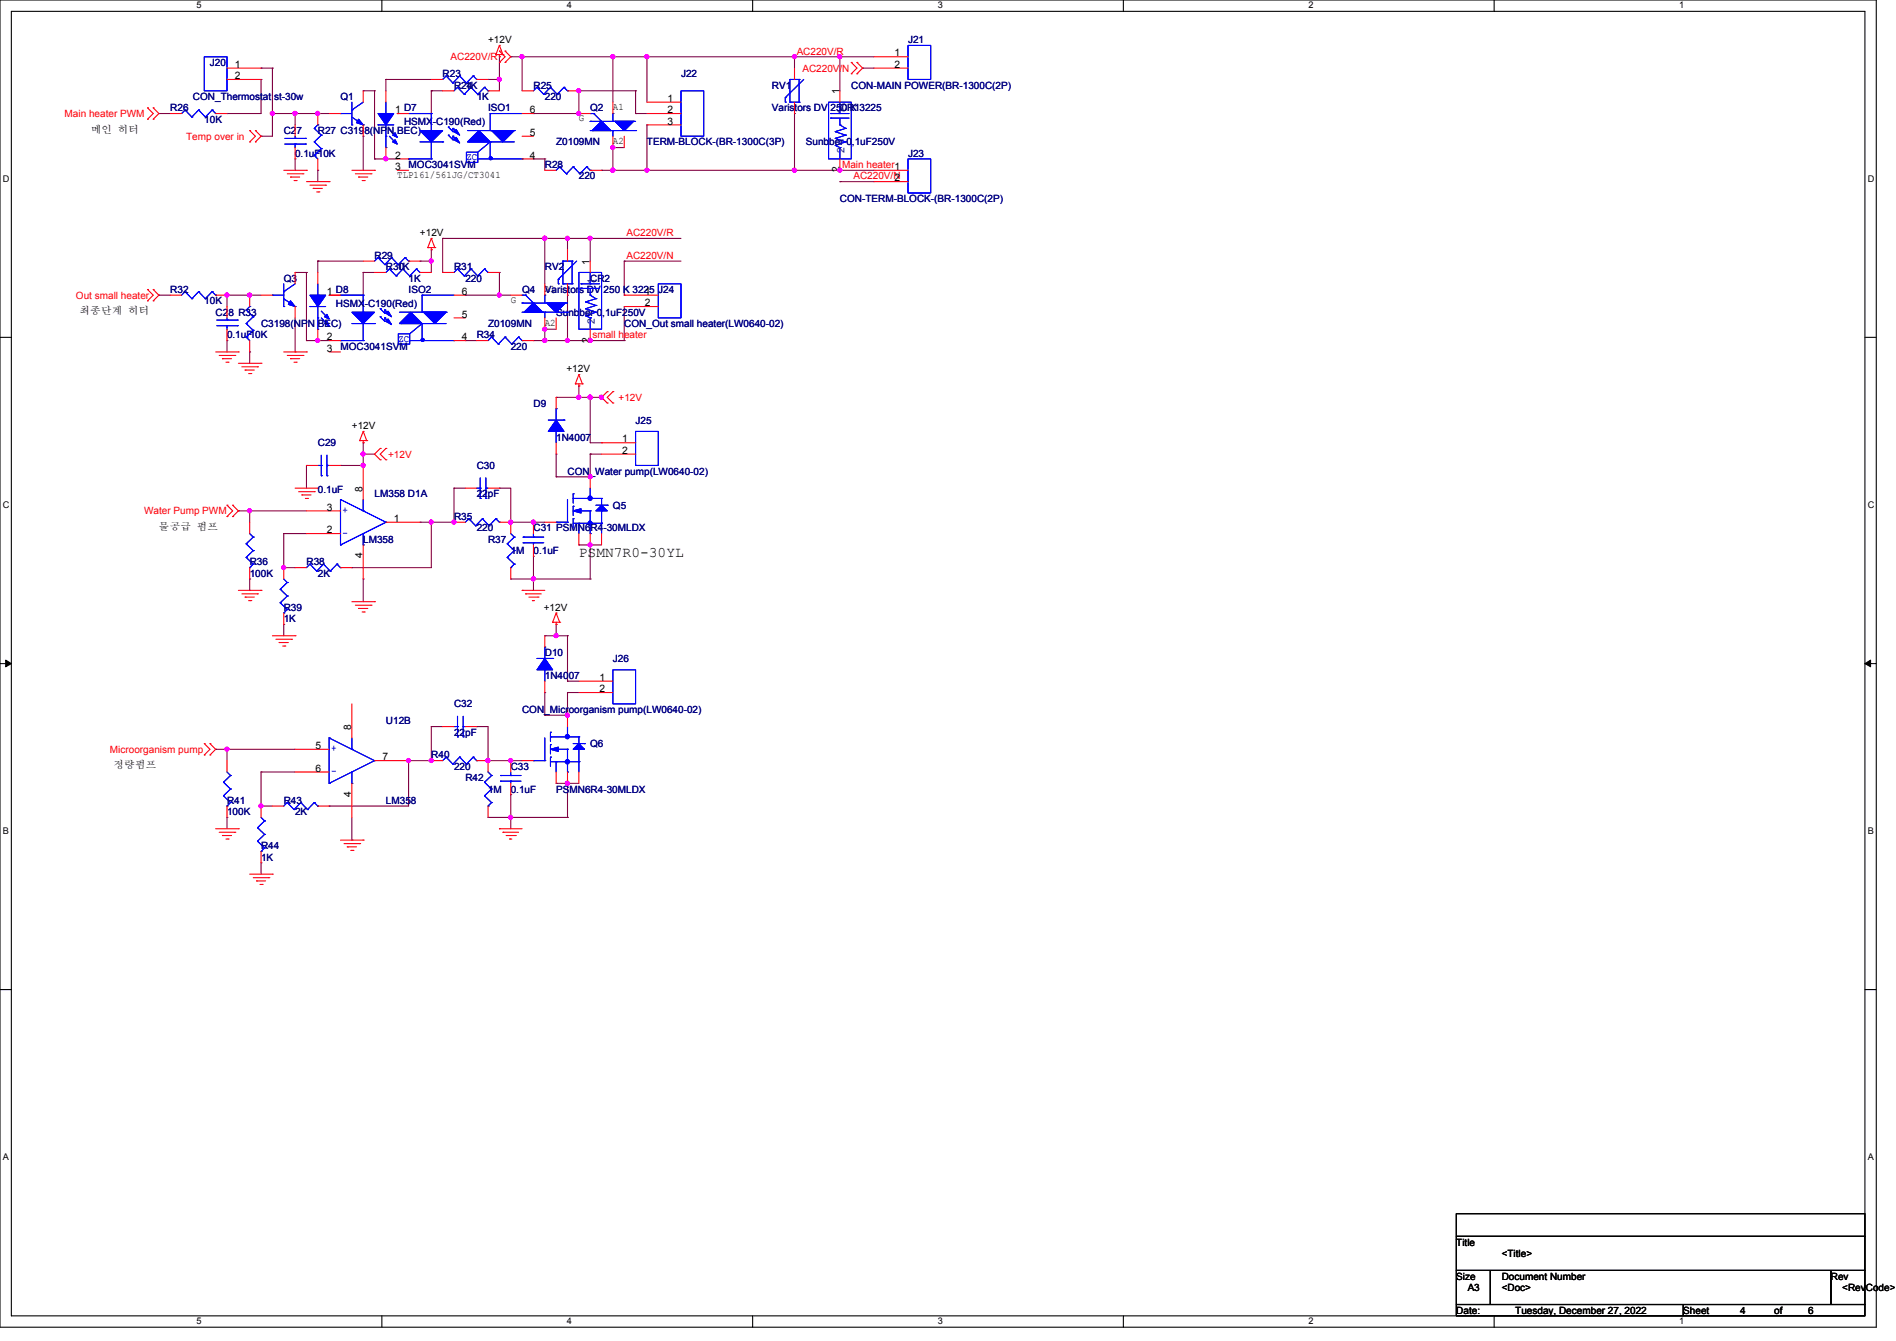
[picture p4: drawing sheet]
<svg xmlns="http://www.w3.org/2000/svg" width="297mm" height="210mm" viewBox="0 0 297 210" stroke-linecap="round" stroke-linejoin="round" font-family="sans-serif">
<g fill="none" stroke="#000" stroke-width=".17">
<path d="M0 0h293.6v207.7h-293.6zM1.8 1.8h290v204.2h-290zM59.8 0v1.8M117.8 0v1.8M175.8 0v1.8M233.8 0v1.8M0 52.8h1.8M291.8 52.8h1.8M0 103.9h1.8M291.8 103.9h1.8M0 154.9h1.8M291.8 154.9h1.8"/>
<path d="M227.9 190h63.9v3.5h-63.9zM227.9 193.5h63.9v5.4h-63.9zM227.9 198.9h5.3v5.3h-5.3zM233.2 198.9h53.3v5.3h-53.3zM286.5 198.9h5.3v5.3h-5.3zM59.8 206v1.7M117.8 206v1.7M175.8 206v1.7M227.9 204.2h35.5v1.8h-35.5zM233.8 206v1.7M263.4 204.2h28.4v1.8h-28.4z"/>
</g>
<path d="M.9 103.3l.9 .6-.9 .5zM291.8 103.9l.9-.6v1.1z" fill="#000" stroke="#000" stroke-width=".16"/>
<g fill="none" stroke="#800040" stroke-width=".17">
<path d="M24.9 17.8h.1M24.9 17.8h1.7M35.5 17.8h.1M40.8 12.4h.1M40.8 10.7h.1M40.8 12.4v5.4h-5.3M40.8 10.7h1.8M42.6 10.7h.1M42.6 17.8h.1M42.6 17.8h8.9M42.6 10.7v10.6h-1.8M46.2 17.8h.1"/>
<path d="M46.2 17.8v1.7M49.7 17.8h.1M56.8 14.2h.1M56.8 14.2h1.8M58.6 14.2h.1M58.6 14.2v10.7M60.4 12.4h.1M60.4 12.4h7.1M60.4 12.4v1.8M62.2 17.8h.1M67.5 14.2h.1M67.5 14.2v3.6h-5.3"/>
<path d="M67.5 14.2h1.8M76.4 12.4h.1M76.4 12.4h1.7M78.1 12.4h.1M78.1 8.9h.1M78.1 8.9v5.3M79.9 8.9h.1M79.9 8.9h56.9M81.7 8.9h.1M81.7 8.9v5.3M83.5 17.8h.1M90.6 14.2h.1"/>
<path d="M90.6 14.2v3.6h-7.1M90.6 14.2h8.9M95.9 8.9h.1M95.9 8.9v7.1M99.5 14.2h.1M99.5 17.8h.1M99.5 17.8h1.7M99.5 14.2v3.6M101.2 8.9h.1M101.2 19.5h.1M101.2 8.9v7.1M101.2 19.5v7.2"/>
<path d="M124.3 8.9h.1M124.3 17.8h.1M124.3 8.9v1.8M124.3 17.8v8.9M131.4 8.9h.1M131.4 8.9v5.3M135 10.7h.1M135 10.7h1.8M40.8 21.3h.1M46.2 24.9h.1M46.2 24.9v1.8M49.7 26.7h.1"/>
<path d="M49.7 26.7v1.7M56.8 21.3h.1M56.8 21.3v5.4M58.6 24.9h.1M58.6 24.9h3.6M60.4 24.9h.1M67.5 39.1h.1M67.5 39.1v3.5M69.3 37.3h.1M69.3 37.3h37.3M69.3 37.3v5.3M83.5 24.9h.1"/>
<path d="M83.5 24.9h1.8M85.3 37.3h.1M85.3 24.9h.1M85.3 24.9v1.8M85.3 37.3v7.1M88.8 37.3h.1M88.8 37.3v1.8M92.4 37.3h.1M92.4 37.3v3.6M94.1 26.7h.1M94.1 26.7h42.7M95.9 23.1h.1"/>
<path d="M95.9 26.7h.1M95.9 23.1v3.6M95.9 23.1h1.8M101.2 26.7h.1M124.3 26.7h.1M131.4 26.7h.1M131.4 28.4h.1M131.4 28.4h5.4M24.9 46.2h.1M24.9 46.2h1.7M35.5 53.3h.1M35.5 46.2h.1"/>
<path d="M35.5 46.2v1.8M35.5 53.3v1.8M35.5 46.2h5.3M39.1 46.2h.1M39.1 55.1h.1M39.1 55.1v1.8M46.2 42.6h.1M46.2 55.1h.1M46.2 42.6h1.8M46.2 49.8v5.3M48 53.3h.1M48 42.6h.1"/>
<path d="M48 42.6v10.7M48 53.3h3.5M49.7 40.9h.1M49.7 53.3h.1M49.7 40.9h7.1M49.7 40.9v1.7M51.5 46.2h.1M56.8 42.6h.1M56.8 42.6v3.6h-5.3M56.8 42.6h1.8M65.7 40.9h.1M65.7 40.9h1.8"/>
<path d="M67.5 40.9h.1M69.3 42.6h.1M72.8 46.2h.1M72.8 53.3h.1M72.8 53.3h1.8M72.8 46.2h7.1M78.1 46.2h.1M78.1 42.6h.1M78.1 42.6v3.6M83.5 53.3h.1M83.5 53.3h14.2M85.3 53.3h.1"/>
<path d="M85.3 51.5h.1M85.3 51.5v1.8M85.3 51.5h1.7M88.8 46.2h.1M88.8 53.3h.1M88.8 46.2v7.1M92.4 53.3h.1M97.7 53.3h.1M97.7 40.9h.1M97.7 46.2h.1M97.7 40.9v5.3M97.7 48v5.3"/>
<path d="M97.7 40.9h8.9M37.3 80h.1M37.3 80h10.7M39.1 80h.1M39.1 80v1.7M48 72.9h.1M48 72.9v3.5M53.3 72.9h.1M56.8 71.1h.1M56.8 69.3h.1M56.8 69.3v3.6h-3.5M56.8 71.1h1.8"/>
<path d="M71 76.4h.1M71 76.4h1.8M71 76.4v5.3M78.1 76.4h.1M78.1 76.4h1.8v5.3M87 62.2h.1M87 71.1h.1M87 74.6h.1M87 62.2h7.1M87 71.1v3.5M90.6 60.4h.1M90.6 62.2h.1"/>
<path d="M90.6 60.4v1.8M92.4 62.2h.1M92.4 71.1h.1M92.4 62.2v7.1h1.7M92.4 71.1v3.5h-5.4M92.4 71.1h1.7M94.1 69.3h.1M39.1 90.6h.1M39.1 90.6v1.8M44.4 97.7h.1M44.4 83.5h.1M44.4 88.9h.1"/>
<path d="M44.4 83.5v5.4M44.4 97.7v1.8M44.4 83.5h3.6M44.4 88.9h1.8M55.1 88.9h.1M56.8 90.6h.1M56.8 90.6v3.6M65.7 81.7h.1M65.7 81.7h5.3M67.5 81.7h.1M67.5 81.7v7.2h-12.4M71 81.7h.1"/>
<path d="M79.9 81.7h.1M79.9 90.6h.1M79.9 90.6h12.5M79.9 81.7h5.4M83.5 87.1h.1M83.5 90.6h.1M83.5 81.7h.1M83.5 87.1v5.3M85.3 99.5h.1M85.3 99.5h3.5M87 99.5h.1M87 97.7h.1"/>
<path d="M87 97.7v1.8M88.8 99.5h.1M88.8 99.5v7.1M90.6 85.3h.1M90.6 85.3h3.5M92.4 90.6h.1M92.4 85.3h.1M92.4 85.3v5.3M33.7 117.3h.1M33.7 117.3h12.5M35.5 117.3h.1M35.5 117.3v1.8"/>
<path d="M63.9 119.1h.1M63.9 119.1h3.6M63.9 119.1v7.1h-12.4M67.5 113.7h.1M67.5 119.1h.1M67.5 113.7v5.4M67.5 113.7h1.8M74.6 113.7h.1M74.6 113.7h1.8v5.4M76.4 119.1h.1M76.4 119.1h5.3M79.9 119.1h.1"/>
<path d="M85.3 108.4h.1M85.3 112h.1M85.3 108.4v3.6M88.8 108.4h.1M88.8 106.6h.1M88.8 108.4v3.6h-3.5M88.8 108.4h1.8M88.8 106.6h1.8M35.5 127.9h.1M35.5 127.9v1.8M40.8 135.1h.1M40.8 120.8h.1"/>
<path d="M40.8 126.2h.1M40.8 120.8v5.4M40.8 135.1v1.7M40.8 120.8h5.4M40.8 126.2h1.8M51.5 126.2h.1M55.1 131.5h.1M55.1 127.9v3.6M76.4 127.9h.1M76.4 127.9h12.4M79.9 124.4h.1M79.9 127.9h.1"/>
<path d="M79.9 124.4v5.3M87 122.6h.1M87 122.6h3.6M88.8 122.6h.1M88.8 127.9h.1M88.8 122.6v5.3"/>
</g>
<g fill="#f0f" stroke="#f0f" stroke-width=".17">
<circle cx="131.4" cy="8.9" r=".32"/>
<circle cx="78.1" cy="12.4" r=".32"/>
<circle cx="131.4" cy="26.6" r=".32"/>
<circle cx="90.6" cy="17.7" r=".32"/>
<circle cx="90.6" cy="14.2" r=".32"/>
<circle cx="95.9" cy="8.9" r=".32"/>
<circle cx="124.3" cy="8.9" r=".32"/>
<circle cx="101.2" cy="8.9" r=".32"/>
<circle cx="95.9" cy="26.6" r=".32"/>
<circle cx="81.7" cy="8.9" r=".32"/>
<circle cx="60.4" cy="24.9" r=".32"/>
<circle cx="79.9" cy="81.7" r=".32"/>
<circle cx="56.8" cy="72.8" r=".32"/>
<circle cx="92.3" cy="62.2" r=".32"/>
<circle cx="94.1" cy="62.2" r=".32"/>
<circle cx="83.5" cy="90.6" r=".32"/>
<circle cx="83.5" cy="81.7" r=".32"/>
<circle cx="92.3" cy="74.6" r=".32"/>
<circle cx="71" cy="81.7" r=".32"/>
<circle cx="44.4" cy="88.8" r=".32"/>
<circle cx="67.5" cy="81.7" r=".32"/>
<circle cx="39.1" cy="79.9" r=".32"/>
<circle cx="92.3" cy="85.3" r=".32"/>
<circle cx="76.3" cy="119" r=".32"/>
<circle cx="35.5" cy="117.3" r=".32"/>
<circle cx="87" cy="99.5" r=".32"/>
<circle cx="88.8" cy="122.6" r=".32"/>
<circle cx="79.9" cy="127.9" r=".32"/>
<circle cx="79.9" cy="119" r=".32"/>
<circle cx="88.8" cy="111.9" r=".32"/>
<circle cx="67.5" cy="119" r=".32"/>
<circle cx="63.9" cy="119" r=".32"/>
<circle cx="40.8" cy="126.1" r=".32"/>
<circle cx="67.5" cy="40.9" r=".32"/>
<circle cx="85.2" cy="53.3" r=".32"/>
<circle cx="88.8" cy="53.3" r=".32"/>
<circle cx="92.3" cy="37.3" r=".32"/>
<circle cx="39.1" cy="46.2" r=".32"/>
<circle cx="35.5" cy="46.2" r=".32"/>
<circle cx="92.3" cy="53.3" r=".32"/>
<circle cx="78.1" cy="46.2" r=".32"/>
<circle cx="85.2" cy="37.3" r=".32"/>
<circle cx="88.8" cy="37.3" r=".32"/>
<circle cx="85.2" cy="51.5" r=".32"/>
<circle cx="49.7" cy="53.3" r=".32"/>
<circle cx="124.3" cy="26.6" r=".32"/>
<circle cx="101.2" cy="26.6" r=".32"/>
<circle cx="49.7" cy="17.7" r=".32"/>
<circle cx="42.6" cy="17.7" r=".32"/>
<circle cx="46.2" cy="17.7" r=".32"/>
<circle cx="90.6" cy="62.2" r=".32"/>
<circle cx="56.8" cy="71.1" r=".32"/>
<circle cx="95.9" cy="23.1" r=".32"/>
</g>
<g fill="none" stroke="#f00" stroke-width=".17">
<path d="M23.1 18.7h.1M23.1 16.9h.1M23.1 16.9l.9 .9-.9 .9M24 16.9h.1M24 18.7h.1M24 16.9l.9 .9-.9 .9M26.6 17.8h1.8M33.7 17.8h1.8M35.5 12.4h5.3M35.5 10.7h5.3M46.2 19.5v1.8M49.7 17.8v1.7"/>
<path d="M51.5 17.8h1.8M56.8 14.2v1.8M56.8 19.5v1.8M60.4 14.2v1.8M62.2 17.8h1.7M67.5 12.4h1.8M69.3 14.2h1.7M74.6 12.4h1.8M76.4 14.2h1.7M77.6 8.5h.1M77.6 8.5h1.1M78.1 8.9h.1"/>
<path d="M78.1 7.1h.1M78.1 9.8h.1M78.1 8h.1M78.1 8.5v.4M78.1 7.1l-.5 1.4M78.1 7.1l.6 1.4M78.1 8l.9 .9-.9 .9M78.7 8.5h.1M79 8h.1M79 9.8h.1M79 8l.9 .9-.9 .9M81.7 14.2h1.8"/>
<path d="M81.7 17.8h1.8M88.8 14.2h1.8M90.6 17.8h1.8M95.9 16v1.8M101.2 16h5.4M101.2 17.8h5.4M101.2 19.5h5.4M124.3 10.7v1.7M124.3 16v1.8M131.4 14.2v1.8M133.2 11.6h.1M133.2 9.8h.1"/>
<path d="M133.2 9.8l.9 .9-.9 .9M134.1 9.8h.1M134.1 11.6h.1M134.1 9.8l.9 .9-.9 .9M136.8 10.7h5.3M136.8 8.9h5.3M39.1 22.2h.1M39.1 20.4h.1M39.1 20.4l.9 .9-.9 .9M40 20.4h.1M40 22.2h.1M40 20.4l.8 .9-.8 .9"/>
<path d="M44.4 26.7h3.6M45 27.2h2.4M45.5 27.7h.1M45.5 27.7h1.4M46 28.3h.3M46.2 23.1v1.8M46.3 28.3h.1M47.4 27.2h.1M48 26.7h.1M48 28.4h3.5M48.5 29h2.5M49 29.5h.1"/>
<path d="M49 29.5h1.4M49.6 30h.3M49.7 24.9v1.8M49.9 30h.1M51 29h.1M51.5 28.4h.1M55.1 26.7h3.5M55.6 27.2h2.5M56.1 27.7h.1M56.1 27.7h1.5M56.7 28.3h.3M57 28.3h.1"/>
<path d="M58.1 27.2h.1M58.6 26.7h.1M60.4 23.1v1.8M62.2 26.7h1.7M62.2 24.9h1.7M66.9 38.8h.1M66.9 38.8h1.1M67.5 39.1h.1M67.5 37.3h.1M67.5 38.8v.3M67.5 37.3l-.6 1.5M67.5 37.3l.5 1.5"/>
<path d="M68 38.8h.1M81.7 24.9h1.8M81.7 21.3h1.8M85.3 26.7h1.7M88.8 39.1v1.8M92.4 26.7h1.7M95.9 21.3v1.8M97.7 21.3v1.8M131.4 24.9v1.8M136.8 26.7h5.3M136.8 28.4h5.3M23.1 47.1h.1"/>
<path d="M23.1 45.3h.1M23.1 45.3l.9 .9-.9 .9M24 45.3h.1M24 47.1h.1M24 45.3l.9 .9-.9 .9M26.6 46.2h1.8M33.7 55.1h3.6M33.7 46.2h1.8M34.3 55.6h2.4M34.8 56.1h.1M34.8 56.1h1.4M35.4 56.7h.3"/>
<path d="M35.5 48v1.8M35.5 51.5v1.8M35.7 56.7h.1M36.7 55.6h.1M37.3 55.1h.1M37.3 56.9h3.5M37.8 57.4h2.5M38.4 57.9h.1M38.4 57.9h1.4M38.9 58.5h.3M39.1 46.2v1.8M39.1 53.3v1.8"/>
<path d="M39.2 58.5h.1M40.3 57.4h.1M40.8 56.9h.1M40.8 46.2h1.8M44.4 55.1h3.6M45 55.6h2.4M45.5 56.1h.1M45.5 56.1h1.4M46 56.7h.3M46.2 42.6v1.8M46.2 48v1.8M46.3 56.7h.1"/>
<path d="M47.4 55.6h.1M48 55.1h.1M49.7 42.6v1.8M49.7 51.5v1.8M51.5 55.1h1.8M51.5 46.2h1.8M51.5 53.3h1.8M56.8 40.9h1.8M58.6 42.6h1.8M63.9 40.9h1.8M65.7 42.6h1.8M69.3 42.6h1.7"/>
<path d="M71 46.2h1.8M71 53.3h1.8M71 49.8h1.8M74.6 53.3h1.8M76.4 42.6h1.7M79.9 46.2h1.8M81.7 53.3h1.8M85.3 44.4v1.8M85.3 49.8v1.7M87 49.8v1.7M88.8 44.4v1.8M90.6 58.6h.1"/>
<path d="M90.6 58.6l.5 1.5M90.6 58.6l-.6 1.5M92.4 40.9v1.7M92.4 51.5v1.8M97.7 46.2h5.3M97.7 48h5.3M35.5 79.1h.1M35.5 79.1l.9 .9-.9 .9M36.4 79.1h.1M36.4 79.1l.9 .9-.9 .9M46.2 76.4h3.5M46.7 77h2.5"/>
<path d="M47.2 77.5h.1M47.2 77.5h1.5M47.8 78h.3M48 72.9h1.7M48 80h5.3M48.1 78h.1M49.2 77h.1M49.7 76.4h.1M51.5 72.9h1.8M56.3 69h.1M56.3 69h1.1M56.8 69.3h.1"/>
<path d="M56.8 67.5h.1M56.8 69v.3M56.8 72.9v5.3M56.8 67.5l-.5 1.5M56.8 67.5l.6 1.5M57.4 69h.1M59.5 70.2h.1M59.5 72h.1M59.5 70.2l-.9 .9 .9 .9M60.4 72h.1M60.4 70.2h.1M60.4 70.2l-.9 .9 .9 .9"/>
<path d="M72.8 76.4h1.8M76.4 76.4h1.7M87 62.2v1.8M87 69.3v1.8M90 60.1h.1M90 60.1h1.1M90.6 60.4h.1M90.6 60.1v.3M91.1 60.1h.1M92.4 74.6v1.8M94.1 69.3h5.4M94.1 71.1h5.4"/>
<path d="M95 61.3h.1M95 63.1h.1M95 61.3l-.9 .9 .9 .9M95.9 63.1h.1M95.9 61.3h.1M95.9 61.3l-.9 .9 .9 .9M35.5 80.9h.1M36.4 80.9h.1M37.3 92.4h3.5M37.8 93h2.5M38.4 93.5h.1M38.4 93.5h1.4"/>
<path d="M38.9 94h.3M39.1 81.7v1.8M39.1 88.9v1.7M39.2 94h.1M40.3 93h.1M40.8 92.4h.1M42.6 99.5h3.6M44.4 88.9v1.7M44.4 96v1.7M46.2 99.5h.1M46.2 88.9h1.8M48 83.5h5.3"/>
<path d="M53.3 88.9h1.8M55.1 94.2h3.5M55.6 94.7h2.5M56.1 95.2h.1M56.1 95.2h1.5M56.7 95.8h.3M56.8 85.3v5.3M57 95.8h.1M58.1 94.7h.1M58.6 94.2h.1M60.4 81.7h5.3M71 81.7h1.8"/>
<path d="M78.1 81.7h1.8v1.8M79.9 88.9v1.7M81.7 92.4h.1M81.7 92.4h3.6M82.2 93h.1M82.2 93h2.5M82.8 93.5h1.4M83.3 94h.1M83.3 94h.3M83.5 81.7v1.8M83.5 85.3v1.8M84.2 93.5h.1"/>
<path d="M85.3 81.7h1.7M85.3 99.5v1.8M86.5 97.4h.1M86.5 97.4h1.1M87 97.7h.1M87 96h.1M87 97.4v.3M87 96l.6 1.4M87 96l-.5 1.4M87.6 97.4h.1M90.6 83.5v1.8M92.4 83.5v1.8"/>
<path d="M94.1 83.5v1.8M32 118.2h.1M32 116.4h.1M32 116.4l.9 .9-.9 .9M32.9 116.4h.1M32.9 118.2h.1M32.9 116.4l.8 .9-.8 .9M35.5 119.1v1.7M43.2 100.1h2.4M43.7 100.6h.1M43.7 100.6h1.4M44.2 101.1h.4"/>
<path d="M44.6 101.1h.1M45.6 100.1h.1M46.2 117.3h5.3M55.1 110.2v5.3M58.6 119.1h5.3M67.5 119.1h1.8M69.3 113.7h1.7M72.8 113.7h1.8M74.6 119.1h1.8v1.7M79.9 119.1v1.7M81.7 119.1h1.8M85.3 106.6v1.8"/>
<path d="M88.8 112v1.7M90.6 106.6h5.3M90.6 108.4h5.3M33.7 129.7h3.6M34.3 130.3h2.4M34.8 130.8h.1M34.8 130.8h1.4M35.4 131.3h.3M35.5 126.2v1.7M35.7 131.3h.1M36.7 130.3h.1M37.3 129.7h.1"/>
<path d="M39.1 136.8h3.5M39.6 137.4h2.5M40.1 137.9h.1M40.1 137.9h1.5M40.7 138.4h.3M40.8 126.2v1.7M40.8 133.3v1.8M41 138.4h.1M42.1 137.4h.1M42.6 136.8h.1M42.6 126.2h1.8M46.2 120.8h5.3"/>
<path d="M49.7 126.2h1.8M53.3 131.5h3.5M53.8 132.1h2.5M54.3 132.6h.1M54.3 132.6h1.5M54.9 133.1h.3M55.1 122.6v5.3M55.2 133.1h.1M56.3 132.1h.1M56.8 131.5h.1M76.4 126.2v1.7M78.1 129.7h.1"/>
<path d="M78.1 129.7h3.6M78.7 130.3h.1M78.7 130.3h2.4M79.2 130.8h1.4M79.8 131.3h.1M79.8 131.3h.3M79.9 122.6v1.8M80.6 130.8h.1M87 120.8v1.8M88.8 120.8v1.8M90.6 120.8v1.8"/>
</g>
<g fill="none" stroke="#00f" stroke-width=".17">
<path d="M29 17.2h.1M29 17.2l-.6 .6M29 17.2l1 1.1M30 18.3h.1M31.1 17.2h.1M31.1 17.2l-1.1 1.1M31.1 17.2l1 1.1M32 8.9h3.5v5.3h-3.5zM32.1 18.3h.1M33.2 17.2h.1M33.2 17.2l-1.1 1.1M33.2 17.2l.5 .6"/>
<path d="M33.7 17.8h.1M49.7 19.5h.1M49.7 19.5l-.5 .6M53.3 17.8h.1M53.3 17.8h1.8M55.1 17.2h.1M55.1 19.5h.1M55.1 16v3.5M55.1 18.3l1.7 1.2M56.8 19.5h.1M56.8 16l-1.7 1.2M59.2 19.5h.1"/>
<path d="M59.2 19.5h2.4M60.4 17.8h.1M60.4 16v1.8M60.4 19.5v3.6M63.9 17.8h3.6M67.5 17.8h.1M67.5 17.8v2.6M69.8 11.9h.1M69.8 11.9l-.5 .5M69.8 11.9l1.1 1.1M70.2 19.9h.1M70.2 19.9l.7 .7"/>
<path d="M70.9 13h.1M71.6 13.7h.1M71.6 13.7l-.6 .5M71.6 13.7l1 1.1M71.9 11.9h.1M71.9 11.9l-1 1.1M71.9 11.9l1.1 1.1M72.6 14.8h.1M73 13h.1M73.7 13.7h.1M73.7 13.7l-1.1 1.1M73.7 13.7l1.1 1.1"/>
<path d="M74 11.9h.1M74 11.9l.6 .5M74 11.9l-1 1.1M74.6 12.4h.1M74.8 14.8h.1M75.8 13.7h.1M75.8 13.7l-1 1.1M75.8 13.7l.6 .5M76.4 14.2h.1M76.7 17.8h.1M76.7 17.8h5M76.7 17.8v2.6"/>
<path d="M84 13.7h.1M84 13.7l-.5 .5M84 13.7l1.1 1.1M85.1 14.8h.1M86.1 13.7h.1M86.1 13.7l-1 1.1M86.1 13.7l1.1 1.1M87.2 14.8h.1M88.3 13.7h.1M88.3 13.7l-1.1 1.1M88.3 13.7l.5 .5M88.8 14.2h.1"/>
<path d="M92.4 19h.1M92.4 17.8h.1M92.4 17.8h.5M92.4 19h7.1M92.9 17.8h.1M92.9 17.8l2.7 2.6M94.1 19l-1.4 1.4M95.9 17.8h.1M95.9 17.8v1.2M96.2 19h.1M96.2 19l1.5 1.4 1.4-1.4M97.1 19.9h.1"/>
<path d="M99.1 19h.1M106.6 14.2h3.5v7.1h-3.5zM122.9 15.3h.1M122.9 16h.1M122.9 15.3v.7M123.6 16h.1M123.6 12.4h.1M123.6 12.4h1.4M123.6 16h1.4M123.6 12.4v3.6M125 12.4h.1M125 16h.1"/>
<path d="M125 12.4v3.6M125.8 12.4l-2.9 2.9M129.7 16h3.5v8.9h-3.5zM130 17.8h.1M130 18.5h.1M130 17.8h2.9M130 18.5h2.9M131.4 17.8h.1M131.4 19.5h.1M131.4 16v1.8M131.4 18.5v1M131.4 19.5l.9 .6"/>
<path d="M142.1 7.1h3.5v5.3h-3.5zM44.6 22.6h3.2M44.6 21.7h3.2M46.2 21.7h.1M46.2 22.6h.1M46.2 21.3v.4M46.2 22.6v.5M47.8 22.6h.1M47.8 21.7h.1M49.2 24.3h.1M49.2 22.2h.1M49.2 20.1h.1"/>
<path d="M49.2 24.3l.5 .6M49.2 22.2l1.1 1.1M49.2 20.1l1.1 1.1M50.3 23.3h.1M50.3 21.2h.1M50.3 23.3l-1.1 1M50.3 21.2l-1.1 1M60.4 21.3h.1M60.4 23.1h.1M60.9 20.3l.7 .7M60.9 21.3l.7 .7M61.6 21h.1"/>
<path d="M61.6 22h.1M63.9 24.9h.1M63.9 24.9h3.6M65.7 22.2h3.6M67.5 20.4h.1M67.5 24.9h.1M67.5 22.2v2.7M69.3 22.2h.1M70.2 21.2h.1M70.2 21.2l.7 .7M70.9 21.9h.1M70.9 21.3h.1"/>
<path d="M70.9 20.6h.1M70.9 20.1h.1M70.9 20.1v.5M70.9 21.3v.6M70.9 21.3l.7 .7M70.9 20.1l.7 .7M73 23.8h1.8v1.6h-1.8zM73.2 20.4h7.3M73.4 22.2h.1M73.4 22.2h7.1M74.8 24.9h6.9M76.7 20.4h.1"/>
<path d="M76.7 24.9h.1M76.7 22.2h.1M76.7 22.2v2.7M76.7 22.2l-1.9 1.6M80.5 20.4h.1M81.7 24.9h.1M87.6 26.1h.1M87.6 26.1l-.6 .6M87.6 26.1l1 1.1M88.6 27.2h.1M89.7 26.1h.1M89.7 26.1l-1.1 1.1"/>
<path d="M89.7 26.1l1 1.1M90.7 27.2h.1M91.8 26.1h.1M91.8 26.1l-1.1 1.1M91.8 26.1l.6 .6M92.4 26.7h.1M92.4 20.4h7.1M92.7 20.4h.1M95.6 20.4h.1M95.9 20.4h.1M95.9 20.4v.9M99.5 20.4h.1"/>
<path d="M130.7 20.6h.1M130.7 21.7h.1M130.7 22.8h.1M130.7 20.6l1.6 .6M130.7 21.7l1.6 .5M130.7 22.8l.7 .3M131.4 23.1h.1M131.4 23.1v1.8M132.3 20.1h.1M132.3 21.2h.1M132.3 22.2h.1M132.3 20.1l-1.6 .5"/>
<path d="M132.3 21.2l-1.6 .5M132.3 22.2l-1.6 .6M142.1 24.9h3.5v5.3h-3.5zM29 45.7h.1M29 45.7l-.6 .5M29 45.7l1 1.1M30 46.8h.1M31.1 45.7h.1M31.1 45.7l-1.1 1.1M31.1 45.7l1 1.1M32.1 46.8h.1M33.2 45.7h.1"/>
<path d="M33.2 45.7l-1.1 1.1M33.2 45.7l.5 .5M33.7 46.2h.1M33.9 51h3.2M33.9 50.1h3.2M35.5 50.1h.1M35.5 51h.1M35.5 49.8v.3M35.5 51v.5M37.1 51h.1M37.1 50.1h.1M38.5 52.8h.1"/>
<path d="M38.5 50.6h.1M38.5 48.5h.1M38.5 52.8l.6 .5M38.5 50.6l1.1 1.1M38.5 48.5l1.1 1.1M39.1 48h.1M39.1 48l-.6 .5M39.6 51.7h.1M39.6 49.6h.1M39.6 51.7l-1.1 1.1M39.6 49.6l-1.1 1M42.6 46.2h.1"/>
<path d="M42.6 46.2h1.8M44.4 45.7h.1M44.4 48h.1M44.4 46.8l1.8 1.2M44.4 44.4v3.6M46.2 48h.1M46.2 44.4l-1.8 1.3M48.5 48h.1M48.5 48h2.5M49.7 46.2h.1M49.7 49.8h.1M49.7 51.5h.1"/>
<path d="M49.7 44.4v1.8M49.7 48v3.5M50.3 48.7l.7 .7M50.3 49.8l.7 .7M51 49.4h.1M51 50.5h.1M53.3 53.3h.1M53.3 46.2h3.5M53.3 53.3h3.5M55.1 50.6h3.5M56.8 46.2h.1M56.8 48.9h.1"/>
<path d="M56.8 53.3h.1M56.8 46.2v2.7M56.8 50.6v2.7M58.6 50.6h.1M59.2 40.3h.1M59.2 40.3l-.6 .6M59.2 40.3l1 1.1M59.5 49.6h.1M59.5 48.3h.1M59.5 49.6l.7 .7M59.5 48.3l.7 .7M60.2 50.3h.1"/>
<path d="M60.2 49.8h.1M60.2 49h.1M60.2 48.5h.1M60.2 41.4h.1M60.2 48.5v.5M60.2 49.8v.5M60.2 49.8l.7 .7M60.2 48.5l.7 .7M60.9 42.1h.1M60.9 42.1l-.5 .5M60.9 42.1l1.1 1.1M61.3 40.3h.1"/>
<path d="M61.3 40.3l-1.1 1.1M61.3 40.3l1 1.1M62 43.2h.1M62.3 52.3h1.8v1.6h-1.8zM62.3 41.4h.1M62.5 48.9h7.3M62.7 50.6h.1M62.7 50.6h7.1M63 42.1h.1M63 42.1l-1 1.1M63 42.1l1.1 1.1M63.4 40.3h.1"/>
<path d="M63.4 40.3l.5 .6M63.4 40.3l-1.1 1.1M63.9 40.9h.1M64.1 43.2h.1M64.1 53.3h6.9M65.2 42.1h.1M65.2 42.1l-1.1 1.1M65.2 42.1l.5 .5M65.7 42.6h.1M66.1 46.2h.1M66.1 48.9h.1M66.1 53.3h.1"/>
<path d="M66.1 50.6h.1M66.1 46.2h4.9M66.1 46.2v2.7M66.1 50.6v2.7M66.1 50.6l-2 1.7M69.8 48.9h.1M71 53.3h.1M71.6 42.1h.1M71.6 42.1l-.6 .5M71.6 42.1l1 1.1M72.6 43.2h.1M73.7 42.1h.1"/>
<path d="M73.7 42.1l-1.1 1.1M73.7 42.1l1.1 1.1M74.8 43.2h.1M75.8 42.1h.1M75.8 42.1l-1 1.1M75.8 42.1l.6 .5M76.4 42.6h.1M76.9 52.8h.1M76.9 52.8l-.5 .5M76.9 52.8l1.1 1.1M78 53.9h.1M79 52.8h.1"/>
<path d="M79 52.8l-1 1.1M79 52.8l1.1 1.1M80.1 53.9h.1M81.1 52.8h.1M81.1 52.8l-1 1.1M81.1 52.8l.6 .5M81.7 53.3h.1M81.7 47.4h.1M81.7 46.2h.1M81.7 46.2h.5M81.7 48.9h7.1M81.7 47.4h7.1"/>
<path d="M82 48.9h.1M82.2 46.2h.1M82.2 46.2l2.7 2.7M83.5 47.4l-1.5 1.5M84.9 48.9h.1M85.3 48.9h.1M85.3 46.2h.1M85.3 46.2v1.2M85.3 48.9v.9M85.6 47.4h.1M85.6 47.4l1.4 1.5 1.5-1.5M86.5 48.3h.1"/>
<path d="M87.4 43.7h.1M87.4 44.4h.1M87.4 43.7v.7M88.1 44.4h.1M88.1 40.9h.1M88.1 40.9h1.4M88.1 44.4h1.4M88.1 40.9v3.5M88.5 47.4h.1M88.8 48.9h.1M89.5 40.9h.1M89.5 44.4h.1"/>
<path d="M89.5 40.9v3.5M90.2 40.9l-2.8 2.8M90.6 42.6h3.5v8.9h-3.5zM90.9 44.4h.1M90.9 45.1h.1M90.9 44.4h2.9M90.9 45.1h2.9M91.6 47.3h.1M91.6 48.3h.1M91.6 49.4h.1M91.6 47.3l1.6 .5M91.6 48.3l1.6 .6"/>
<path d="M91.6 49.4l.8 .4M92.4 44.4h.1M92.4 46.2h.1M92.4 49.8h.1M92.4 42.6v1.8M92.4 45.1v1.1M92.4 49.8v1.7M92.4 46.2l.8 .6M93.2 46.8h.1M93.2 47.8h.1M93.2 48.9h.1M93.2 46.8l-1.6 .5"/>
<path d="M93.2 47.8l-1.6 .5M93.2 48.9l-1.6 .5M103 44.4h3.6v5.4h-3.6zM49.7 72.9h.6M50.3 74.5h.1M50.3 72.9h.1M50.3 71.3v3.2M51.2 72.9h.1M51.2 74.5h.1M51.2 72.9h.3M51.2 71.3v3.2M53.3 78.2h.1"/>
<path d="M53.3 78.2l7.1 3.5M53.3 78.2v7.1M56.8 80h.1M56.8 78.2v1.8M74.6 76.4h.5M75.1 78h.1M75.1 76.4h.1M75.1 74.8v3.2M76 76.4h.1M76 78h.1M76 76.4h.4M76 74.8v3.2"/>
<path d="M85.8 65.8h2.5M87 67.5h.1M87 64h.1M87 64v1.8M87 67.5v1.8M88.3 65.8h.1M88.8 78.2v3.5M89.7 79.2h.1M89.7 77.3h.1M89.7 78h.1M89.7 77.3v1.4M89.7 79.2v1.5"/>
<path d="M89.7 78h4.4M90.6 80h1.8M92.4 78h.1M92.4 80h.1M92.4 76.4v1.6M92.4 80v3.5M93.2 79.1h1.8M94.1 80h.1M94.1 78h.1M94.1 78v1.1M94.1 80v3.5M95 79.1h.1"/>
<path d="M99.5 67.5h3.5v5.4h-3.5zM38.5 85.1h.1M38.5 87.2h.1M38.5 85.1l1.1 1.1M38.5 87.2l1.1 1.1M39.1 88.9h.1M39.1 83.5l.5 .6M39.6 84.1h.1M39.6 86.2h.1M39.6 88.3h.1M39.6 84.1l-1.1 1M39.6 86.2l-1.1 1"/>
<path d="M39.6 88.3l-.5 .6M43.9 92.2h.1M43.9 94.4h.1M43.9 92.2l1.1 1.1M43.9 94.4l1.1 1M44.4 96h.1M44.4 90.6l.6 .6M45 91.2h.1M45 93.3h.1M45 95.4h.1M45 91.2l-1.1 1M45 93.3l-1.1 1.1"/>
<path d="M45 95.4l-.6 .6M48.5 88.3h.1M48.5 88.3l-.5 .6M48.5 88.3l1.1 1.1M49.6 89.4h.1M50.6 88.3h.1M50.6 88.3l-1 1.1M50.6 88.3l1.1 1.1M51.7 89.4h.1M52.7 88.3h.1M52.7 88.3l-1 1.1M52.7 88.3l.6 .6"/>
<path d="M53.3 88.9h.1M53.3 85.3h.1M56.8 85.3h.1M56.8 83.5v1.8M60.4 81.7h.1M60.4 81.7l-7.1 3.6M73.4 81.2h.1M73.4 81.2l-.6 .5M73.4 81.2l1 1.1M74.4 82.3h.1M75.5 81.2h.1M75.5 81.2l-1.1 1.1"/>
<path d="M75.5 81.2l1 1.1M76.5 82.3h.1M77.6 81.2h.1M77.6 81.2l.5 .5M77.6 81.2l-1.1 1.1M78.1 81.7h.1M79.4 85.1h.1M79.4 87.2h.1M79.4 85.1l1.1 1.1M79.4 87.2l1.1 1.1M79.9 88.9h.1M79.9 83.5l.6 .6"/>
<path d="M80.5 84.1h.1M80.5 86.2h.1M80.5 88.3h.1M80.5 84.1l-1.1 1M80.5 86.2l-1.1 1M80.5 88.3l-.6 .6M81.9 84.1h.1M81.9 85h.1M81.9 84.1h3.2M81.9 85h3.2M83.5 85h.1M83.5 84.1h.1"/>
<path d="M83.5 83.5v.6M83.5 85v.3M87 81.7h.1M87 81.7h1.8M88.8 81.7h.1M89.7 81.2h.1M89.7 81.2v1.4M89.7 81.9h4.4M90.6 81.9h.1M90.6 81.9v1.6M92.4 83.5h.1M94.1 81.9h.1"/>
<path d="M51.5 115.5h.1M51.5 115.5l7.1 3.6M51.5 115.5v7.1M55.1 117.3h.1M55.1 115.5v1.8M58.6 119.1h.1M58.6 119.1l-7.1 3.5M69.8 118.5h.1M69.8 118.5l-.5 .6M69.8 118.5l1.1 1.1M70.9 119.6h.1M71 113.7h.6"/>
<path d="M71.6 115.3h.1M71.6 113.7h.1M71.6 112.1v3.2M71.9 118.5h.1M71.9 118.5l-1 1.1M71.9 118.5l1.1 1.1M72.5 113.7h.1M72.5 115.3h.1M72.5 113.7h.3M72.5 112.1v3.2M73 119.6h.1M74 118.5h.1"/>
<path d="M74 118.5l-1 1.1M74 118.5l.6 .6M74.6 119.1h.1M83.5 119.1h.1M83.5 119.1h1.8M84 103.1h2.5M85.3 104.8h.1M85.3 101.3h.1M85.3 119.1h.1M85.3 101.3v1.8M85.3 104.8v1.8M85.3 115.5v3.6"/>
<path d="M86.1 118.5h.1M86.1 116.6h.1M86.1 114.6h.1M86.1 115.3h.1M86.1 114.6v1.5M86.1 116.6v1.4M86.1 118.5v1.5M86.1 119.2h4.5M86.1 115.3h4.5M86.5 103.1h.1M87 119.2h.1M87 119.2v1.6"/>
<path d="M87 117.3h1.8M88.8 115.3h.1M88.8 117.3h.1M88.8 113.7v1.6M88.8 117.3v3.5M89.7 116.4h1.8M90.6 119.2h.1M90.6 117.3h.1M90.6 115.3h.1M90.6 115.3v1.1M90.6 117.3v3.5M91.5 116.4h.1"/>
<path d="M95.9 104.8h3.6v5.4h-3.6zM35 122.4h.1M35 124.6h.1M35 122.4l1.1 1.1M35 124.6l1.1 1M35.5 126.2h.1M35.5 120.8l.6 .6M36.1 121.4h.1M36.1 123.5h.1M36.1 125.6h.1M36.1 121.4l-1.1 1M36.1 123.5l-1.1 1.1"/>
<path d="M36.1 125.6l-.6 .6M40.3 129.6h.1M40.3 131.7h.1M40.3 129.6l1.1 1M40.3 131.7l1.1 1M40.8 133.3h.1M40.8 127.9l.6 .6M41.4 128.5h.1M41.4 130.6h.1M41.4 132.7h.1M41.4 128.5l-1.1 1.1M41.4 130.6l-1.1 1.1"/>
<path d="M41.4 132.7l-.6 .6M45 125.6h.1M45 125.6l-.6 .6M45 125.6l1 1.1M46 126.7h.1M47.1 125.6h.1M47.1 125.6l-1.1 1.1M47.1 125.6l1 1.1M48.1 126.7h.1M49.2 125.6h.1M49.2 125.6l-1.1 1.1M49.2 125.6l.5 .6"/>
<path d="M49.7 126.2h.1M51.5 122.6h.1M55.1 122.6h.1M55.1 120.8v1.8M75.8 122.4h.1M75.8 124.6h.1M75.8 122.4l1.1 1.1M75.8 124.6l1.1 1M76.4 126.2h.1M76.4 120.8l.5 .6M76.9 121.4h.1M76.9 123.5h.1"/>
<path d="M76.9 125.6h.1M76.9 121.4l-1.1 1M76.9 123.5l-1.1 1.1M76.9 125.6l-.5 .6M78.3 121.4h.1M78.3 122.3h.1M78.3 121.4h3.2M78.3 122.3h3.2M79.9 122.3h.1M79.9 121.4h.1M79.9 120.8v.6M79.9 122.3v.3"/>
<path d="M88.8 120.8h.1"/>
</g>
<g fill="#00f" stroke="#00f" stroke-width=".17">
<path d="M60.7 49.9l.6 .9-.9-.5z"/>
<path d="M60.7 48.7l.6 .9-.9-.6z"/>
<path d="M94.1 79.1l.9 .9h-1.8z"/>
<path d="M89.7 80l1.2-.4v.7z"/>
<path d="M90.6 116.4l.9 .9h-1.8z"/>
<path d="M86.1 117.3l1.3-.4v.7z"/>
<path d="M56.1 18.7l.7 .8-1-.3z"/>
<path d="M45.5 47.1l.7 .9-1.1-.4z"/>
<path d="M71.4 21.5l.5 .9-.9-.5z"/>
<path d="M71.4 20.3l.5 .9-.9-.6z"/>
<path d="M55.1 48.9h3.5l-1.8 1.7z" fill-rule="evenodd"/>
<path d="M64.3 48.9l1.8 1.7h-3.6z" fill-rule="evenodd"/>
<path d="M66.3 48.9h3.5l-1.8 1.7z" fill-rule="evenodd"/>
<path d="M55.1 48.9h3.5l-1.8 1.7z" fill-rule="evenodd"/>
<path d="M64.3 48.9l1.8 1.7h-3.6z" fill-rule="evenodd"/>
<path d="M66.3 48.9h3.5l-1.8 1.7z" fill-rule="evenodd"/>
<path d="M59.2 17.8h2.4l-1.2 1.7z" fill-rule="evenodd"/>
<path d="M61.8 20.8l.4 .7-.8-.3z" fill-rule="evenodd"/>
<path d="M61.4 22.2l.4-.3 .4 .7z" fill-rule="evenodd"/>
<path d="M59.2 17.8h2.4l-1.2 1.7z" fill-rule="evenodd"/>
<path d="M61.8 20.8l.4 .7-.8-.3z" fill-rule="evenodd"/>
<path d="M61.4 22.2l.4-.3 .4 .7z" fill-rule="evenodd"/>
<path d="M87 65.8l1.3 1.7h-2.5z" fill-rule="evenodd"/>
<path d="M87 65.8l1.3 1.7h-2.5z" fill-rule="evenodd"/>
<path d="M48.5 46.2h2.5l-1.3 1.8z" fill-rule="evenodd"/>
<path d="M51.2 49.2l.3 .7-.7-.3z" fill-rule="evenodd"/>
<path d="M50.8 50.6l.4-.3 .3 .7z" fill-rule="evenodd"/>
<path d="M48.5 46.2h2.5l-1.3 1.8z" fill-rule="evenodd"/>
<path d="M51.2 49.2l.3 .7-.7-.3z" fill-rule="evenodd"/>
<path d="M50.8 50.6l.4-.3 .3 .7z" fill-rule="evenodd"/>
<path d="M94.1 19l1.5 1.4h-2.9z" fill-rule="evenodd"/>
<path d="M96.2 19h2.9l-1.4 1.4z" fill-rule="evenodd"/>
<path d="M94.1 19l1.5 1.4h-2.9z" fill-rule="evenodd"/>
<path d="M96.2 19h2.9l-1.4 1.4z" fill-rule="evenodd"/>
<path d="M85.3 103.1l1.2 1.7h-2.5z" fill-rule="evenodd"/>
<path d="M85.3 103.1l1.2 1.7h-2.5z" fill-rule="evenodd"/>
<path d="M83.5 47.4l1.4 1.5h-2.9z" fill-rule="evenodd"/>
<path d="M85.6 47.4h2.9l-1.5 1.5z" fill-rule="evenodd"/>
<path d="M83.5 47.4l1.4 1.5h-2.9z" fill-rule="evenodd"/>
<path d="M85.6 47.4h2.9l-1.5 1.5z" fill-rule="evenodd"/>
<path d="M65.7 20.4h3.6l-1.8 1.8z" fill-rule="evenodd"/>
<path d="M74.9 20.4l1.8 1.8h-3.5z" fill-rule="evenodd"/>
<path d="M76.9 20.4h3.6l-1.8 1.8z" fill-rule="evenodd"/>
<path d="M65.7 20.4h3.6l-1.8 1.8z" fill-rule="evenodd"/>
<path d="M74.9 20.4l1.8 1.8h-3.5z" fill-rule="evenodd"/>
<path d="M76.9 20.4h3.6l-1.8 1.8z" fill-rule="evenodd"/>
<circle cx="66.1" cy="53.2" r=".24"/>
<circle cx="92.3" cy="78" r=".33"/>
<circle cx="92.3" cy="81.9" r=".33"/>
<circle cx="88.8" cy="115.3" r=".33"/>
<circle cx="88.8" cy="119.2" r=".33"/>
<circle cx="76.8" cy="24.8" r=".24"/>
</g>
<text font-size="2.3" x="90.6" y="87.2">PSMN7R0-30YL</text>
<g font-size="1.6" fill="#000080">
<text x="32.9" y="10.3">J20</text>
<text x="142.1" y="6.8">J21</text>
<text x="26.6" y="17.4">R26</text>
<text x="30.2" y="15.7">CON_Thermostat st-30w</text>
<text x="53.3" y="15.7">Q1</text>
<text x="69.3" y="12.1">R23</text>
<text x="71" y="13.9">R24</text>
<text x="72.8" y="13.9">1K</text>
<text x="74.6" y="15.7">1K</text>
<text x="76.4" y="17.4">ISO1</text>
<text x="83.5" y="13.9">R25</text>
<text x="85.3" y="15.7">220</text>
<text x="92.4" y="17.4">Q2</text>
<text x="106.6" y="12.1">J22</text>
<text x="120.8" y="13.9">RV1</text>
<text x="120.8" y="17.4">Varistors DV 250 K 3225</text>
<text x="131.4" y="17.4">CR1</text>
<text x="133.2" y="13.9">CON-MAIN POWER(BR-1300C(2P)</text>
<text x="32" y="19.2">10K</text>
<text x="44.4" y="21">C27</text>
<text x="49.7" y="21">R27 C3198(NPN BEC)</text>
<text x="63.2" y="19.5">HSMX-C190(Red)</text>
<text x="87" y="22.8">Z0109MN</text>
<text x="101.2" y="22.8">TERM-BLOCK-(BR-1300C(3P)</text>
<text x="126.1" y="22.8">Sunbber 0,1uF250V</text>
<text x="46.2" y="24.5">0.1uF10K</text>
<text x="63.9" y="26.3">MOC3041SVM</text>
<text x="85.3" y="26.3">R28</text>
<text x="90.6" y="28.1">220</text>
<text x="142.1" y="24.5">J23</text>
<text x="131.4" y="31.6">CON-TERM-BLOCK-(BR-1300C(2P)</text>
<text x="58.6" y="40.5">R29</text>
<text x="26.6" y="45.9">R32</text>
<text x="32" y="47.6">10K</text>
<text x="44.4" y="44.1">Q3</text>
<text x="52.6" y="48">HSMX-C190(Red)</text>
<text x="60.4" y="42.3">R30</text>
<text x="62.2" y="42.3">1K</text>
<text x="63.9" y="45.9">ISO2</text>
<text x="63.9" y="44.1">1K</text>
<text x="71" y="42.3">R31</text>
<text x="72.8" y="44.1">220</text>
<text x="81.7" y="45.9">Q4</text>
<text x="85.3" y="42.3">RV2</text>
<text x="85.3" y="45.9">Varistors DV 250 K 3225 J24</text>
<text x="92.4" y="44.1">CR2</text>
<text x="33.7" y="49.4">C28 R33</text>
<text x="35.5" y="53">0.1uF10K</text>
<text x="40.8" y="51.2">C3198(NPN BEC)</text>
<text x="74.6" y="53">R34</text>
<text x="76.4" y="51.2">Z0109MN</text>
<text x="87" y="49.4">Sunbber 0,1uF250V</text>
<text x="97.7" y="51.2">CON_Out small heater(LW0640-02)</text>
<text x="53.3" y="54.7">MOC3041SVM</text>
<text x="79.9" y="54.7">220</text>
<text x="83.5" y="63.6">D9</text>
<text x="49.7" y="69.9">C29</text>
<text x="87" y="69">1N4007</text>
<text x="99.5" y="66.3">J25</text>
<text x="49.7" y="77.1">0.1uF</text>
<text x="58.6" y="77.9">LM358 D1A</text>
<text x="74.6" y="73.4">C30</text>
<text x="74.6" y="77.9">22pF</text>
<text x="88.8" y="74.3">CON_Water pump(LW0640-02)</text>
<text x="71" y="81.4">R35</text>
<text x="74.6" y="83.2">220</text>
<text x="83.5" y="83.2">C31 PSMN6R4-30MLDX</text>
<text x="95.9" y="79.6">Q5</text>
<text x="39.1" y="88.5">R36</text>
<text x="48" y="88.5">R38</text>
<text x="56.8" y="85">LM358</text>
<text x="76.4" y="85">R37</text>
<text x="79.9" y="86.7">1M</text>
<text x="83.5" y="86.7">0.1uF</text>
<text x="39.1" y="90.3">100K</text>
<text x="44.4" y="95.6">R39</text>
<text x="49.7" y="90.3">2K</text>
<text x="44.4" y="97.4">1K</text>
<text x="85.3" y="102.7">D10</text>
<text x="85.3" y="106.3">1N4007</text>
<text x="95.9" y="103.6">J26</text>
<text x="60.4" y="113.4">U12B</text>
<text x="71" y="110.7">C32</text>
<text x="81.7" y="111.6">CON_Microorganism pump(LW0640-02)</text>
<text x="67.5" y="118.7">R40</text>
<text x="71" y="115.2">22pF</text>
<text x="92.4" y="116.9">Q6</text>
<text x="35.5" y="125.8">R41</text>
<text x="44.4" y="125.8">R43</text>
<text x="60.4" y="125.8">LM358</text>
<text x="71" y="120.5">220</text>
<text x="72.8" y="122.3">R42</text>
<text x="76.4" y="124.1">1M</text>
<text x="79.9" y="120.5">C33</text>
<text x="79.9" y="124.1">0.1uF</text>
<text x="87" y="124.1">PSMN6R4-30MLDX</text>
<text x="35.5" y="127.6">100K</text>
<text x="46.2" y="127.6">2K</text>
<text x="40.8" y="132.9">R44</text>
<text x="40.8" y="134.7">1K</text>
</g>
<g font-size="1.6">
<text x="36.7" y="10.6">1</text>
<text x="76.4" y="6.8">+12V</text>
<text x="140" y="8.8">1</text>
<text x="140" y="10.6">2</text>
<text x="36.7" y="12.4">2</text>
<text x="61.8" y="17.7">1 D7</text>
<text x="82.9" y="17.7">6</text>
<text x="95.9" y="17.2">A1</text>
<text x="104.4" y="16">1</text>
<text x="104.4" y="17.7">2</text>
<text x="131.3" y="14.8" transform="rotate(-90 131.3 14.8)">1</text>
<text x="14.2" y="20.8">메인 히터</text>
<text x="82.9" y="21.3">5</text>
<text x="90.6" y="19">G</text>
<text x="95.9" y="22.6">A2</text>
<text x="104.4" y="19.5">3</text>
<text x="61.8" y="24.8">2</text>
<text x="61.8" y="26.6">3</text>
<text x="62.2" y="27.9">TLP161/561JG/CT3041</text>
<text x="82.9" y="24.8">4</text>
<text x="131.3" y="27" transform="rotate(-90 131.3 27)">2</text>
<text x="140" y="28.4">2</text>
<text x="65.7" y="37">+12V</text>
<text x="92.3" y="41.4" transform="rotate(-90 92.3 41.4)">1</text>
<text x="51.2" y="46.2">1 D8</text>
<text x="72.3" y="46.2">6</text>
<text x="79.9" y="47.4">G</text>
<text x="85.3" y="45.7">A1</text>
<text x="100.9" y="46.2">1</text>
<text x="100.9" y="47.9">2</text>
<text x="12.4" y="49.2">최종단계 히터</text>
<text x="51.2" y="53.3">2</text>
<text x="72.3" y="53.3">4</text>
<text x="72.3" y="49.7">5</text>
<text x="85.3" y="51">A2</text>
<text x="92.3" y="53.6" transform="rotate(-90 92.3 53.6)">2</text>
<text x="51.2" y="55">3</text>
<text x="88.6" y="58.3">+12V</text>
<text x="55.1" y="67.2">+12V</text>
<text x="97.3" y="69.3">1</text>
<text x="97.3" y="71">2</text>
<text x="56.7" y="77" transform="rotate(-90 56.7 77)">8</text>
<text x="24.9" y="83">물공급 펌프</text>
<text x="51.2" y="79.9">3</text>
<text x="51.2" y="83.5">2</text>
<text x="61.6" y="81.7">1</text>
<text x="56.7" y="87.4" transform="rotate(-90 56.7 87.4)">4</text>
<text x="85.1" y="95.6">+12V</text>
<text x="93.8" y="106.6">1</text>
<text x="93.8" y="108.4">2</text>
<text x="49.4" y="117.2">5</text>
<text x="55" y="114.3" transform="rotate(-90 55 114.3)">8</text>
<text x="59.8" y="119">7</text>
<text x="17.8" y="120.3">정량펌프</text>
<text x="49.4" y="120.8">6</text>
<text x="55" y="124.7" transform="rotate(-90 55 124.7)">4</text>
<text x="227.9" y="195">Title</text>
<text x="235" y="196.7">&lt;Title&gt;</text>
<text x="227.9" y="200.3">Size</text>
<text x="229.7" y="202.1">A3</text>
<text x="235" y="200.3">Document Number</text>
<text x="235" y="202.1">&lt;Doc&gt;</text>
<text x="286.5" y="200.3">Rev</text>
<text x="288.3" y="202.1">&lt;RevCode&gt;</text>
<text x="227.9" y="205.6">Date:</text>
<text x="237.1" y="205.6">Tuesday, December 27, 2022</text>
<text x="263.4" y="205.6">Sheet</text>
<text x="272.3" y="205.6">4</text>
<text x="277.6" y="205.6">of</text>
<text x="282.9" y="205.6">6</text>
</g>
<g font-size="1.6" fill="#f00">
<text x="70.5" y="9.4">AC220V/R</text>
<text x="124.7" y="8.5">AC220V/R</text>
<text x="125.6" y="11.2">AC220V/N</text>
<text x="10.1" y="18.3">Main heater PWM</text>
<text x="29.1" y="21.9">Temp over in</text>
<text x="131.8" y="26.3">Main heater1</text>
<text x="133.5" y="28.1">AC220V/N</text>
<text x="98" y="37">AC220V/R</text>
<text x="98" y="40.5">AC220V/N</text>
<text x="11.9" y="46.8">Out small heater</text>
<text x="92.7" y="53">small heater</text>
<text x="96.8" y="62.7">+12V</text>
<text x="60.7" y="71.6">+12V</text>
<text x="22.5" y="80.5">Water Pump PWM</text>
<text x="17.2" y="117.8">Microorganism pump</text>
</g>
<g font-size="1.6" fill="#004080">
<text x="132.1" y="17.8" transform="rotate(-90 132.1 17.8)">1</text>
<text x="132.1" y="24" transform="rotate(-90 132.1 24)">2</text>
<text x="93.1" y="44.4" transform="rotate(-90 93.1 44.4)">1</text>
<text x="93.1" y="50.6" transform="rotate(-90 93.1 50.6)">2</text>
</g>
<g font-size="1.6" fill="#00f">
<text x="73" y="25">ZC</text>
<text x="62.3" y="53.5">ZC</text>
<text x="53.6" y="83.9">-</text>
<text x="53.6" y="80.3">+</text>
<text x="51.8" y="117.6">+</text>
<text x="51.8" y="121.2">-</text>
</g>
<g font-size="1.4">
<text x="30.7" y="1.3">5</text>
<text x="88.7" y="1.3">4</text>
<text x="146.7" y="1.3">3</text>
<text x="204.8" y="1.3">2</text>
<text x="262.8" y="1.3">1</text>
<text x=".5" y="28.4">D</text>
<text x="292.3" y="28.4">D</text>
<text x=".5" y="79.5">C</text>
<text x="292.3" y="79.5">C</text>
<text x=".5" y="130.5">B</text>
<text x="292.3" y="130.5">B</text>
<text x=".5" y="181.6">A</text>
<text x="292.3" y="181.6">A</text>
<text x="30.7" y="207.3">5</text>
<text x="88.7" y="207.3">4</text>
<text x="146.7" y="207.3">3</text>
<text x="204.8" y="207.3">2</text>
<text x="262.8" y="207.3">1</text>
</g>
</svg>
